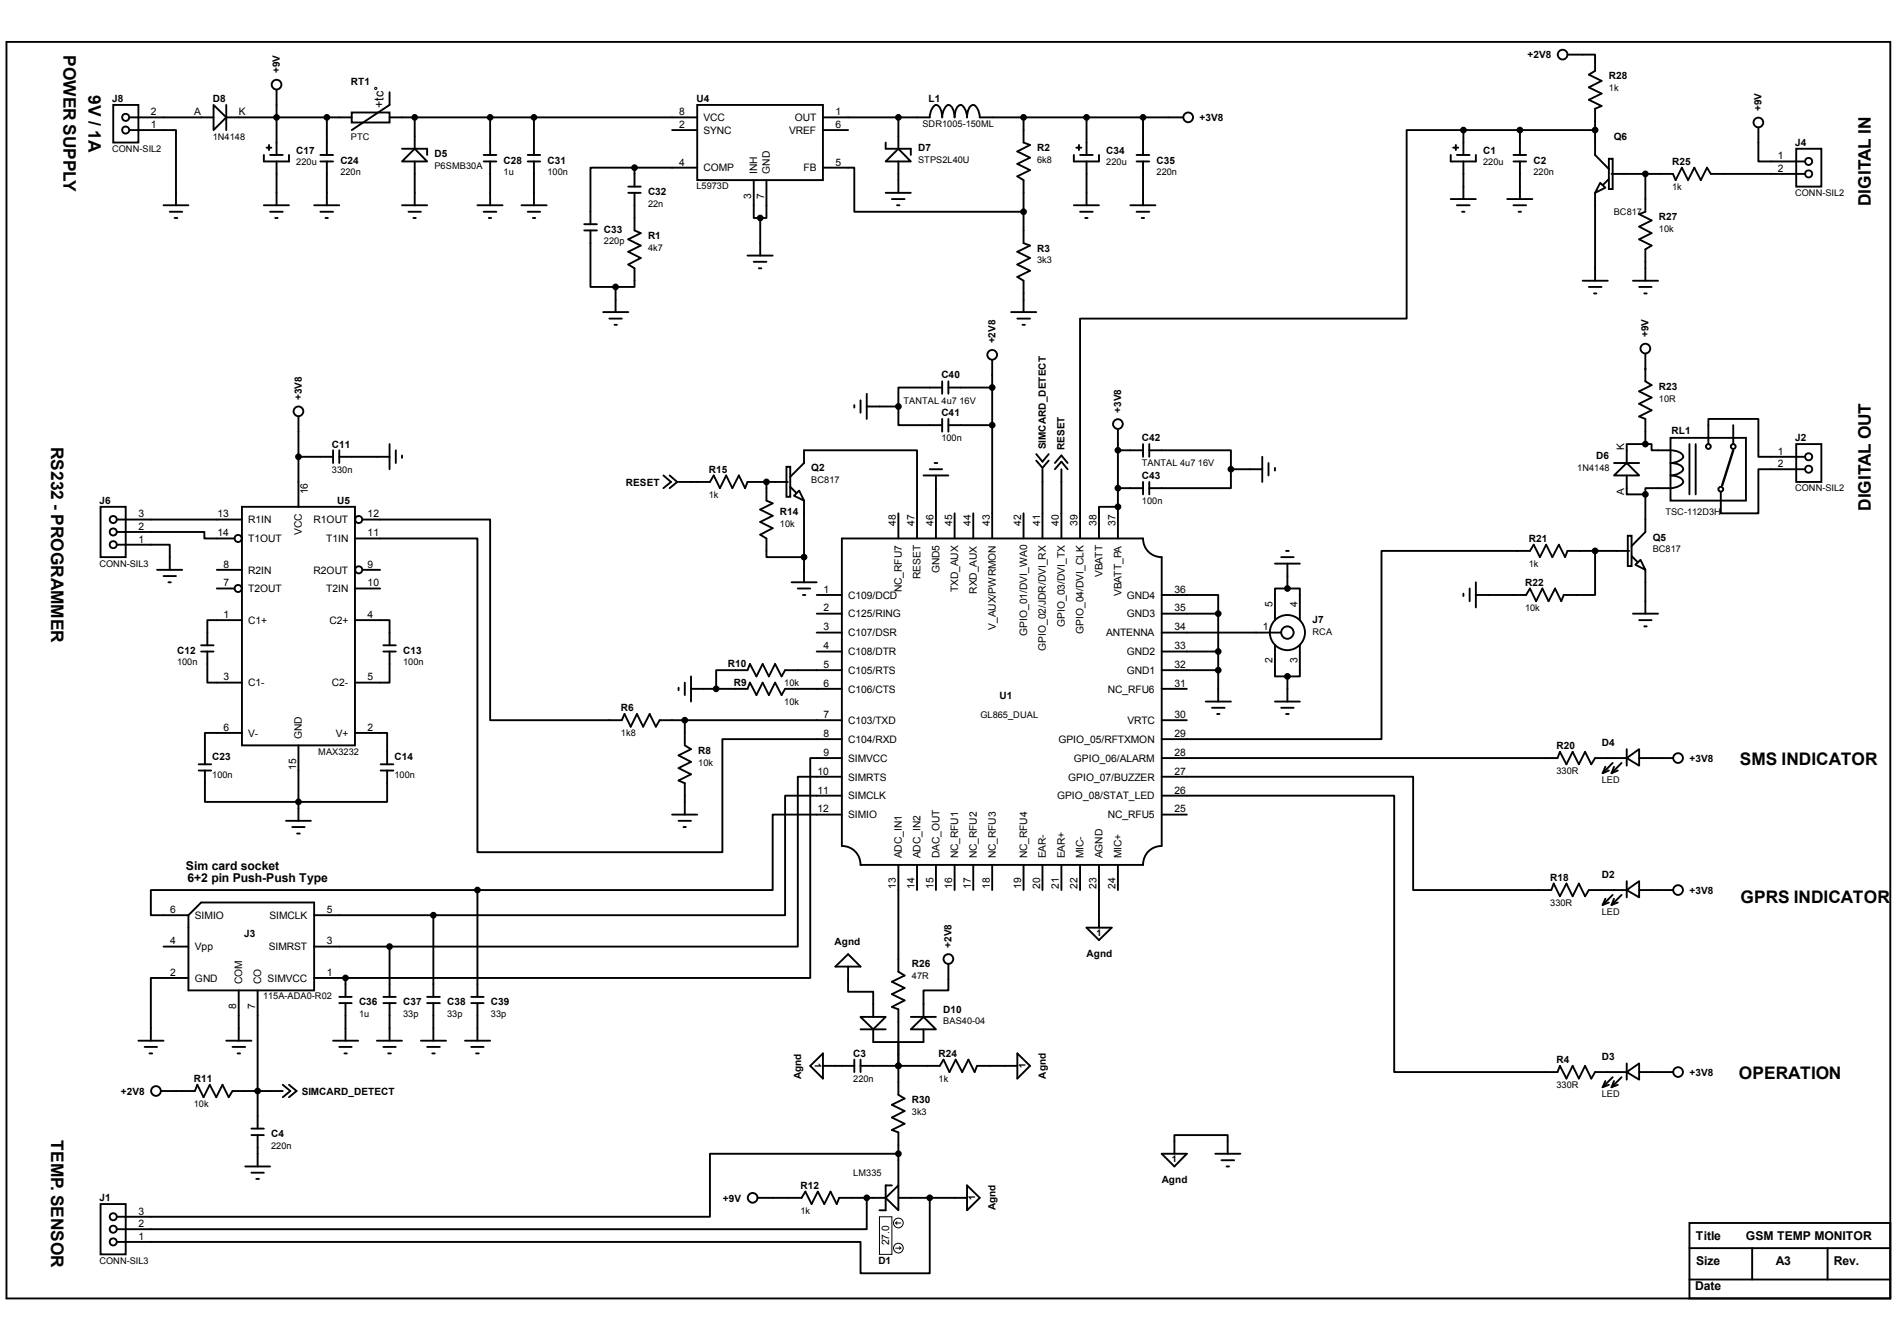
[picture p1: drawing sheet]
<svg xmlns="http://www.w3.org/2000/svg" width="297mm" height="210mm" viewBox="0 0 297 210" stroke-linecap="round" stroke-linejoin="round" font-family="sans-serif">
<g fill="none" stroke="#000" stroke-width=".3">
<path d="M1 6.6h295v196.6h-295zM17.7 16.4h4v5.9h-4zM20.3 18.4h13.1M33.4 16.4l2 2-2 2zM35.4 18.4h19.7M35.4 16.4v4M43.3 14.1v10.2M51.2 18.4v5.9M55.1 17.6h5.9v1.6h-5.9zM61 18.4h48.2M61 14.4v2l-5.9 4M64.9 18.4v4.9"/>
<path d="M76.7 18.4v5.9M83.6 18.4v5.9M109.2 16.4h19.7v11.8h-19.7zM128.9 18.4h16.7a2.21 2.21 0 0 1 1-2 1.38 1.38 0 0 1 .9 1.4v.6a2.21 2.21 0 0 1 1-2 1.43 1.43 0 0 1 .9 1.4l.1 .6a2.39 2.39 0 0 1 .6-1.9l.3-.1a1.92 1.92 0 0 1 1 2 2.39 2.39 0 0 1 .7-1.9l.3-.1a1.87 1.87 0 0 1 1 2h31.8M140.7 18.4v4.9M160.3 18.4v3.9l1 .4-2 1 2 1-2 1 2 .9-2 1 1 .6v9.9l1 .3-2 1 2 1-2 1 2 1-2 .9 1 .6v5M170.1 18.4v5.9M179 18.4v5.9M245.4 8.6h4.4v2.5l-1 .6 2 1-2 1 2 .9-2 1 2 1-1 .4v7.3l2.1 2.2M275.3 19.9v5.4h7.3M20.3 20.4h7.3v11.7M25.6 32.1h3.9"/>
<path d="M26.6 33.1h1.9M27.3 34.1h.5M41.3 24.3v1h4v-1M41.3 32.1h4M41.7 23.1h.8M42.1 22.7v.8M42.3 24.3h2M42.3 33.1h2M43.1 34.1h.4M43.3 25.3v6.8M49.2 32.1h3.9M50.2 25.3h2"/>
<path d="M50.2 24.3h2M50.2 33.1h2M51 34.1h.3M51.2 25.3v6.8M62.9 23.3h4v1M62.9 32.1h4M64 33.1h1.9M64.7 34.1h.4M64.9 23.3l2 2h-4zM64.9 25.3v6.8M74.8 32.1h3.9M75.7 25.3h2"/>
<path d="M75.7 24.3h2M75.7 33.1h2M76.5 34.1h.4M76.7 25.3v6.8M81.7 32.1h3.9M82.6 25.3h2M82.6 24.3h2M82.6 33.1h2M83.4 34.1h.4M83.6 25.3v6.8M91.5 36.1h2M91.5 35.1h2"/>
<path d="M92.5 36.1v8.8h3.9M98.4 30.2h1.9M98.4 29.2h1.9M99.4 26.2h-6.9v8.9M99.4 30.2v5.9l.9 .4-1.9 1 1.9 .9-1.9 1 1.9 1-1.9 1 1 .6v2.9h-3M99.4 26.2v3M99.4 26.2h9.8M105.2 20.4h4M118 28.2v5.9h1M119 34.1v5.9M120 28.2v5.9h-1M128.9 26.2h4.9v6.9h26.5"/>
<path d="M128.9 20.4h3.9M138.7 22.3v1h3.9v1M138.7 30.2h3.9M139.7 31.2h1.9M140.5 32.1h.3M140.7 23.3l1.9 2h-3.9zM140.7 25.3v4.9M168.1 24.3v1h4v-1M168.1 32.1h4M168.5 23.1h.8M168.9 22.7v.8M169.1 24.3h2"/>
<path d="M169.1 33.1h2M169.9 34.1h.4M170.1 25.3v6.8M177 32.1h3.9M178 25.3h2M178 24.3h2M178 33.1h2M178.8 34.1h.4M179 25.3v6.8M227.2 24.3v1h3.9v-1M227.2 31.2h3.9M227.5 23.1h.8"/>
<path d="M228 22.7v.8M228.1 24.3h2M228.1 32.1h2M228.9 33.1h.4M229.1 20.4h-8.8v29.5h-51.2v34.4M229.1 20.4h20.7M229.1 20.4v3.9M229.1 25.3v5.9M236 31.2h3.9M237 25.3h2M237 24.3h2M237 32.1h2"/>
<path d="M237.8 33.1h.4M238 20.4v3.9M238 25.3v5.9M249.8 30.2v13.7M250.6 28.6l.8 .8-1.6 .8zM251.9 24.8h.6v4.8h-.6zM251.9 28l-1 1M252.3 27.2h9.7l.4 1 1-2 .9 2 1-2 1 2 1-2 .6 1h14.7M257.6 27.2v5.9l-.9 .4 1.9 1-1.9 1 1.9 1-1.9 1 1.9 .9-1 .6v4.9M281.3 23.3h3.9v5.9h-3.9zM94.4 48.9h4M95.4 49.9h2"/>
<path d="M96.2 50.8h.4M96.4 44.9v4M117 40h4M118 41h2M118.8 42h.4M147.5 59.7v1.9M148.5 59.7v1.9M155.4 56.3v28M158.3 48.9h4M159.3 49.9h2M160.1 50.8h.4M247.8 43.9h4"/>
<path d="M248.8 44.9h2M249.6 45.9h.4M255.7 43.9h3.9M256.7 44.9h1.9M257.5 45.9h.3M257.6 57.7h.1M257.6 55.4v4.3l1 .6-1.9 1 1.9 .9-1.9 1 1.9 1-1.9 1 .9 .4v3.9M15.7 79.3h4v7.9h-4zM37.9 79.3h17.7v37.4h-17.7zM46.7 71.5h5.5M46.7 65.2v14.1M52.2 70.5v2"/>
<path d="M53.1 71.5h7.9M53.1 70.5v2M61 69.5v3.9M62 70.5v2M62.9 71.3v.4M103.9 74.4l1.2 1-1.2 1M104.9 74.4l1.1 1-1.1 1M106.3 75.4h4.9l.6-1 .9 2 1-2 1 2 1-2 1 2 .3-1h6.4M120 75.4v3l1 .4-2 1 2 .9-2 1 2 1-2 1 1 .6v2.9h5.9M123.1 73.1h.6v4.7h-.6zM123.7 74.6l2.2-2.1v-2h17.7v13.8M123.7 76.2l1 1"/>
<path d="M124.3 77.6l.8-.8 .8 1.6zM125.9 78.4v12.7M133.8 63.4v.4M134.7 62.7v1.9M135.7 63.6h5M135.7 61.6v4M140.7 63.6v2.9h6.8M144.6 74.4h3.9M145.6 73.4h1.9M146.3 72.5h.5M146.6 74.4v9.9M147.5 60.7h-6.8v2.9"/>
<path d="M147.5 65.6v2M148.5 60.7h6.9M148.5 66.5h6.9M148.5 65.6v2M162.3 71.1l.9 1.2 1-1.2M162.3 72.1l.9 1.1 1-1.1M163.2 73.4v10.9M165.2 73.4l1-1.1 1 1.1M165.2 72.5l1-1.2 1 1.2M166.2 73.4v10.9M175 79.3h-2.9v5M175 67.1v17.2"/>
<path d="M175 70.5h4M175 76.4h4M179 69.5v2M179 75.4v2M180 70.5h12.7v2.9M180 69.5v2M180 75.4v2M192.7 73.4v3h-12.7M192.7 73.4h5M197.7 71.5v3.9M198.6 72.5v1.9M199.6 73.2v.5"/>
<path d="M252.7 74.4l2-1.9 2 1.9zM252.7 72.5h4M254.7 74.4v3h2.9M257.6 69.5h1v1h1a5.6 5.6 0 0 1 3.5 .4l.4 .3 .1 .3a1.99 1.99 0 0 1-2 1 2.51 2.51 0 0 1 1.9 .6l.1 .3a1.99 1.99 0 0 1-2 1 2.47 2.47 0 0 1 1.9 .7l.1 .3a1.99 1.99 0 0 1-2 1h-4v1M257.6 69.5h-2.9v3M257.6 77.4v5.9l-2.1 2.2M261.6 68.5h11.8v9.9h-11.8zM264.5 69.5v7.9M265.5 69.5v7.9M267.5 69.5v-3.9h7.8v5.9h7.3M271.4 66.5v3M281.3 69.5h3.9v5.9h-3.9z"/>
<path d="M282.6 73.4h-7.3v6.9h-5.9v-3.3M18.3 83.3h13.7v1h4.7M18.3 85.3h8.3v3.9M18.3 81.3h19.6M24.6 89.2h3.9M25.6 90.2h2M26.4 91.1h.4M33.9 89.2h4M33.9 92.1h2.8M37.9 97.1h-5.4v3.9M55.6 84.3h19.2v49.1h38.3v-17.7h18.7M55.6 97.1h5.4v3.9"/>
<path d="M55.6 92.1h3.9M56.8 81.3h19.9v31.4h20.7l.4-.9 1 1.9 .9-1.9 1 1.9 1-1.9 1 1.9 .6-1h28.5M56.8 89.2h2.7M123.9 91.1h4M124.9 92.1h2M125.7 93.1h.4M127.9 99h3.9M127.9 96.1h3.9M127.9 93.1h3.9M131.8 84.3h47.2a2.87 2.87 0 0 0 2.9 2.9v45.2a2.88 2.88 0 0 0-2.9 3h-44.3a2.89 2.89 0 0 0-2.9-3zM140.7 80.3v4M149.5 80.3v4"/>
<path d="M152.4 80.3v4M160.3 80.3v4M181.9 93.1h8.9v3M181.9 99h18.7M181.9 96.1h8.9M190.8 96.1v13.7M199.6 88.2h3.9M200.6 87.2h2M201.4 86.2h.4M201.6 92.1h1.9v5M201.6 92.1h-2v5M201.6 88.2v3.9"/>
<path d="M229.1 92.9v.4M230.1 92.1v2M231.1 91.1v4M249.8 86.2v6.9h-4.9l-.4 1-1-2-1 2-1-2-1 2-.9-2-.6 1h-7.9M254.9 83.9h.6v4.7h-.6zM255.1 86.2h-9.7l-.3 1-1-1.9-1 1.9-1-1.9-1 1.9-.9-1.9-.6 .9h-23.3v29.5h-34.4M255.5 87l1 1M255.7 96.1h3.9M256.1 88.4l.8-.8 .7 1.6zM256.7 97.1h1.9M257.5 98h.3M257.6 89.2v6.9"/>
<path d="M31.1 119.6h2M31.5 102h1.9M31.5 101h1.9M32.5 102v4.8h5.4M37.9 114.7h-5.8v4.9M46.7 116.7v11.8M55.6 114.7h5v4.9M59.6 119.6h2M60 102h2M60 101h2M61 102v4.8h-5.4M106.3 107.7v.3"/>
<path d="M107.2 106.8v2M107.2 112.7v4l1 .6-1.9 .9 1.9 1.1-1.9 .9 1.9 1-1.9 1 .9 .4v4.9M108.2 107.8h8.8l.4-1 1 2 1-2 1 2 1-2 1 2 .5-1h8.9M108.2 105.9v3.9M127.9 102h3.9M131.8 118.7h-4.9v34.4h-72.8M131.8 104.9h-8.9l-.5 1-1-2-1 2-1-2-1 2-1-2-.4 1h-4.9v2.9M181.9 112.7h3.9M181.9 107.8h3.9M181.9 104.9h8.9M181.9 102h8.9M181.9 118.7h62l.4-1 1 1.9 .9-1.9 1 1.9 1-1.9 1 1.9 .6-.9h4.9"/>
<path d="M188.8 109.8h3.9M189.8 110.8h2M190.6 111.8h.4M199.6 101v4.9h2M199.6 109.8h3.9M200.6 110.8h2M201.4 111.8h.4M201.6 105.9v3.9M203.5 101v4.9h-1.9M252.5 119.4l-1.6 1.6M253.9 119.4l-1.6 1.6M254.7 118.7l2-1.4v2.5z"/>
<path d="M254.7 117.3v2.5M256.7 118.7h5.3M31.1 120.6h2M32.1 120.6v4.9h28.5v-4.9M44.8 128.5h3.9M45.8 129.5h1.9M46.5 130.5h.4M59.6 120.6h2M74.8 139.3h-51.2v4h5.9M74.8 139.3v16.7M105.2 127.5h4M106.3 128.5h1.9"/>
<path d="M107 129.5h.4M131.8 127.5h-10.8v11.8h-46.2M131.8 124.5h-8.9v18.8h-55M131.8 121.6h-6.9v26.6h-63.9M140.7 135.4v16.7l.9 .6-1.9 1 1.9 .9-1.9 1 1.9 1-1.9 1 1 .4v13.4l.9 .6-1.9 .9 1.9 1-1.9 1 1.9 1-1.9 1 1 .3v8.3M143.6 135.4v3.9M146.6 135.4v3.9M149.5 135.4v3.9M152.4 135.4v3.9M155.4 135.4v3.9M160.3 135.4v3.9M163.2 135.4v3.9"/>
<path d="M166.2 135.4v3.9M169.1 135.4v3.9M172.1 135.4v9.8M175 135.4v3.9M181.9 121.6h39.4v17.7h21.6l.4-1 1 2 1-2 .9 2 1-2 1 2 .6-1h5.9M181.9 124.5h36.4v43.3h25.6l.4-1 1 2 .9-2 1 2 1-2 1 2 .6-1h4.9M181.9 127.5h3.9M251.4 120l-.5 1M251.9 120.6l-1 .4M252.7 120l-.4 1M253.3 120.6l-1 .4M254.7 139.3l2-1.4v2.6z"/>
<path d="M254.7 137.9v2.6M256.7 139.3h5.3M25.6 148.2h3.9M29.5 153.1h-5.9v9.8M29.5 143.3l2-2h17.7v13.7h-19.7zM37.4 155v7.9M40.3 155v21.7M49.2 143.3h18.7M49.2 148.2h11.8M49.2 153.1h4.9M53.1 157h2M53.1 156h2"/>
<path d="M54.1 153.1v2.9M54.1 157v5.9M60 157h2M60 156h2M61 148.2v7.8M61 157v5.9M66.9 157h2M66.9 156h2M67.9 143.3v12.7M67.9 157v5.9M73.8 157h1.9M73.8 156h1.9"/>
<path d="M74.8 157v5.9M130.8 151.3l2-1.9 1.9 1.9zM132.8 151.3v3.9h3.9v4M134.7 159.2h4l-2 1.9zM142.6 159.2h4M148.5 150.9v4.1h-3.9v4.2M170.1 145.2h4l-2 2zM251.4 140.7l-.5 .9M251.9 141.3l-1 .3M252.5 140.1l-1.6 1.5M252.7 140.7l-.4 .9M253.3 141.3l-1 .3"/>
<path d="M253.9 140.1l-1.6 1.5M21.7 162.9h3.9M22.6 163.9h2M23.4 164.9h.4M25.2 170.8h5.3l.4-1 1 1.9 .9-1.9 1.1 1.9 .9-1.9 1 1.9 .6-.9h7.9M35.4 162.9h4M36.4 163.9h2M37.2 164.9h.4M39.4 177.7h1.9M39.4 176.7h1.9M40.3 177.7v4.9M44.3 169.8l1.2 1-1.2 .9"/>
<path d="M45.3 169.8l1.1 1-1.1 .9M52.2 162.9h3.9M53.1 163.9h2M53.9 164.9h.4M59 162.9h3.9M60 163.9h2M60.8 164.9h.4M65.9 162.9h3.9M66.9 163.9h2M67.7 164.9h.4M72.8 162.9h3.9M73.8 163.9h1.9"/>
<path d="M74.5 164.9h.5M126.9 166.8l2-1.9v3.9zM128.9 166.8h4.9M133.8 165.9v1.9M134.7 166.8h12.4l.6-.9 1 1.9 .9-1.9 1.1 1.9 .9-1.9 1 1.9 .4-1h6.3M134.7 161.1h4M134.7 165.9v1.9M136.7 161.1v2h7.9v-2M140.7 166.8h.1M142.6 161.1l2-1.9 2 1.9zM159.3 164.9l2 1.9-2 2zM251.4 169.2l-.5 1"/>
<path d="M251.9 169.8l-1 .4M252.5 168.6l-1.6 1.6M252.7 169.2l-.4 1M253.3 169.8l-1 .4M253.9 168.6l-1.6 1.6M254.7 167.8l2-1.3v2.5zM254.7 166.5v2.5M256.7 167.8h5.3M15.7 188.5h4v7.8h-4zM38.4 182.6h3.9M39.4 183.6h1.9M40.1 184.5h.5"/>
<path d="M118.6 187.5h6.9l.6-1 1 2 1-2 1 2 .9-2 1 2 .4-1h7.3M135.7 187.5v4.9h-117.4M138.7 187.5l2-2v3.9zM139.7 185.5h-1v3.9h-1M140.7 180.6h-29.5v9.9h-92.9M140.7 187.5h10.7M145.6 187.5v11.8h-10.9v-4.9h-116.4M151.4 185.5l2 2-2 1.9zM181.9 180.6h3.9l-1.9 2zM183.9 180.6v-2.9h8.3v2.9M190.3 180.6h3.9M191.3 181.6h1.9"/>
<path d="M192.1 182.6h.3M264.5 191.4h31.5v11.8h-31.5zM264.5 195.4h31.5M274.4 195.4v4.9M286.2 195.4v4.9M264.5 200.3h31.5"/>
<circle cx="19.7" cy="18.4" r=".56"/>
<circle cx="43.3" cy="18.4" r=".38"/>
<circle cx="43.3" cy="13.2" r=".76"/>
<circle cx="51.2" cy="18.4" r=".38"/>
<circle cx="64.9" cy="18.4" r=".38"/>
<circle cx="76.7" cy="18.4" r=".38"/>
<circle cx="83.6" cy="18.4" r=".38"/>
<circle cx="140.7" cy="18.4" r=".38"/>
<circle cx="160.3" cy="18.4" r=".38"/>
<circle cx="170.1" cy="18.4" r=".38"/>
<circle cx="179" cy="18.4" r=".38"/>
<circle cx="186.1" cy="18.4" r=".76"/>
<circle cx="244.7" cy="8.5" r=".76"/>
<circle cx="275.3" cy="19.2" r=".76"/>
<circle cx="19.7" cy="20.4" r=".56"/>
<circle cx="99.4" cy="26.2" r=".38"/>
<circle cx="119" cy="34.1" r=".38"/>
<circle cx="160.3" cy="33.1" r=".38"/>
<circle cx="229.1" cy="20.4" r=".38"/>
<circle cx="238" cy="20.4" r=".38"/>
<circle cx="249.8" cy="20.4" r=".38"/>
<circle cx="257.6" cy="27.2" r=".38"/>
<circle cx="283.2" cy="27.2" r=".56"/>
<circle cx="283.2" cy="25.3" r=".56"/>
<circle cx="96.4" cy="44.9" r=".38"/>
<circle cx="155.4" cy="55.5" r=".76"/>
<circle cx="257.6" cy="54.6" r=".76"/>
<circle cx="46.7" cy="71.5" r=".38"/>
<circle cx="46.7" cy="64.4" r=".76"/>
<circle cx="120" cy="75.4" r=".38"/>
<circle cx="140.7" cy="63.6" r=".38"/>
<circle cx="155.4" cy="60.7" r=".38"/>
<circle cx="155.4" cy="66.5" r=".38"/>
<circle cx="175" cy="76.4" r=".38"/>
<circle cx="175" cy="70.5" r=".38"/>
<circle cx="175" cy="79.3" r=".38"/>
<circle cx="175" cy="66.4" r=".76"/>
<circle cx="192.7" cy="73.4" r=".38"/>
<circle cx="257.6" cy="77.4" r=".38"/>
<circle cx="257.6" cy="69.5" r=".38"/>
<circle cx="267.5" cy="69.9" r=".38"/>
<circle cx="269.5" cy="76.6" r=".38"/>
<circle cx="271.4" cy="69.9" r=".38"/>
<circle cx="283.2" cy="73.4" r=".56"/>
<circle cx="283.2" cy="71.5" r=".56"/>
<circle cx="17.7" cy="85.3" r=".56"/>
<circle cx="17.7" cy="81.3" r=".56"/>
<circle cx="17.7" cy="83.3" r=".56"/>
<circle cx="37.3" cy="84.3" r=".56"/>
<circle cx="37.3" cy="92.1" r=".56"/>
<circle cx="56.2" cy="89.2" r=".56"/>
<circle cx="56.2" cy="81.3" r=".56"/>
<circle cx="125.9" cy="87.2" r=".38"/>
<circle cx="190.8" cy="96" r=".38"/>
<circle cx="201.6" cy="99" r=".97"/>
<circle cx="201.6" cy="99" r="2.75"/>
<circle cx="201.6" cy="92.1" r=".38"/>
<circle cx="249.8" cy="86.2" r=".38"/>
<circle cx="107.2" cy="112.7" r=".38"/>
<circle cx="112.1" cy="107.8" r=".38"/>
<circle cx="190.8" cy="104.9" r=".38"/>
<circle cx="190.8" cy="102" r=".38"/>
<circle cx="201.6" cy="105.9" r=".38"/>
<circle cx="262.8" cy="118.7" r=".76"/>
<circle cx="46.7" cy="125.5" r=".38"/>
<circle cx="74.8" cy="139.3" r=".38"/>
<circle cx="262.8" cy="139.3" r=".76"/>
<circle cx="54.1" cy="153.1" r=".38"/>
<circle cx="61" cy="148.2" r=".38"/>
<circle cx="67.9" cy="143.3" r=".38"/>
<circle cx="148.5" cy="150.1" r=".76"/>
<circle cx="24.4" cy="170.8" r=".76"/>
<circle cx="40.3" cy="170.8" r=".38"/>
<circle cx="140.7" cy="166.8" r=".38"/>
<circle cx="262.8" cy="167.8" r=".76"/>
<circle cx="17.7" cy="194.4" r=".56"/>
<circle cx="17.7" cy="190.5" r=".56"/>
<circle cx="17.7" cy="192.4" r=".56"/>
<circle cx="117.9" cy="187.5" r=".76"/>
<circle cx="135.7" cy="187.5" r=".38"/>
<circle cx="140.7" cy="180.6" r=".38"/>
<circle cx="145.6" cy="187.5" r=".38"/>
</g>
<g fill="none" stroke="#000" stroke-width=".16">
<path d="M58.7 13.7h.3v.3h-.3zM137.7 190.5h2v5.8h-2zM140.2 191.4l.3 .2M140.2 191.4h.9M140.2 195.4h.9M140.5 191.2l-.3 .2M140.8 195.2l.3 .2M141.1 195.4l-.3 .1"/>
<circle cx="140.7" cy="191.4" r=".76"/>
<circle cx="140.7" cy="195.4" r=".76"/>
</g>
<g fill="#000">
<circle cx="43.3" cy="18.4" r=".38"/>
<circle cx="51.2" cy="18.4" r=".38"/>
<circle cx="64.9" cy="18.4" r=".38"/>
<circle cx="76.7" cy="18.4" r=".38"/>
<circle cx="83.6" cy="18.4" r=".38"/>
<circle cx="140.7" cy="18.4" r=".38"/>
<circle cx="160.3" cy="18.4" r=".38"/>
<circle cx="170.1" cy="18.4" r=".38"/>
<circle cx="179" cy="18.4" r=".38"/>
<circle cx="99.4" cy="26.2" r=".38"/>
<circle cx="119" cy="34.1" r=".38"/>
<circle cx="160.3" cy="33.1" r=".38"/>
<circle cx="229.1" cy="20.4" r=".38"/>
<circle cx="238" cy="20.4" r=".38"/>
<circle cx="249.8" cy="20.4" r=".38"/>
<circle cx="257.6" cy="27.2" r=".38"/>
<circle cx="96.4" cy="44.9" r=".38"/>
<circle cx="46.7" cy="71.5" r=".38"/>
<circle cx="120" cy="75.4" r=".38"/>
<circle cx="140.7" cy="63.6" r=".38"/>
<circle cx="155.4" cy="60.7" r=".38"/>
<circle cx="155.4" cy="66.5" r=".38"/>
<circle cx="175" cy="76.4" r=".38"/>
<circle cx="175" cy="70.5" r=".38"/>
<circle cx="175" cy="79.3" r=".38"/>
<circle cx="192.7" cy="73.4" r=".38"/>
<circle cx="257.6" cy="77.4" r=".38"/>
<circle cx="257.6" cy="69.5" r=".38"/>
<circle cx="125.9" cy="87.2" r=".38"/>
<circle cx="190.8" cy="96" r=".38"/>
<circle cx="201.6" cy="92.1" r=".38"/>
<circle cx="249.8" cy="86.2" r=".38"/>
<circle cx="107.2" cy="112.7" r=".38"/>
<circle cx="112.1" cy="107.8" r=".38"/>
<circle cx="190.8" cy="104.9" r=".38"/>
<circle cx="190.8" cy="102" r=".38"/>
<circle cx="201.6" cy="105.9" r=".38"/>
<circle cx="46.7" cy="125.5" r=".38"/>
<circle cx="74.8" cy="139.3" r=".38"/>
<circle cx="54.1" cy="153.1" r=".38"/>
<circle cx="61" cy="148.2" r=".38"/>
<circle cx="67.9" cy="143.3" r=".38"/>
<circle cx="40.3" cy="170.8" r=".38"/>
<circle cx="140.7" cy="166.8" r=".38"/>
<circle cx="135.7" cy="187.5" r=".38"/>
<circle cx="140.7" cy="180.6" r=".38"/>
<circle cx="145.6" cy="187.5" r=".38"/>
</g>
<path d="M271.4 70.5l-1.7 5.5" fill="none" stroke="#000" stroke-width=".38"/>
<g font-size="2.7">
<text x="9.9" y="8.6" transform="rotate(90 9.9 8.6)">POWER SUPPLY</text>
<text x="13.9" y="14.9" transform="rotate(90 13.9 14.9)">9V / 1A</text>
<text x="292.9" y="32.3" transform="rotate(-90 292.9 32.3)">DIGITAL IN</text>
<text x="8" y="69.9" transform="rotate(90 8 69.9)">RS232 - PROGRAMMER</text>
<text x="292.9" y="80" transform="rotate(-90 292.9 80)">DIGITAL OUT</text>
<text x="272.5" y="119.7">SMS INDICATOR</text>
<text x="272.5" y="141.3">GPRS INDICATOR</text>
<text x="272.3" y="168.8">OPERATION</text>
<text x="8" y="178.5" transform="rotate(90 8 178.5)">TEMP. SENSOR</text>
</g>
<g font-size="1.9">
<text x="60" y="16.9" transform="rotate(-90 60 16.9)">+tc</text>
<text x="29.1" y="136.1">Sim card socket</text>
<text x="29.3" y="138">6+2 pin Push-Push Type</text>
<text x="265.6" y="194.1">Title</text>
<text x="273.4" y="194.1">GSM TEMP MONITOR</text>
<text x="265.4" y="202">Date</text>
<text x="265.6" y="198">Size</text>
<text x="278" y="198">A3</text>
<text x="287.1" y="198">Rev.</text>
</g>
<g font-size="1.6">
<text x="43.8" y="11.5" transform="rotate(-90 43.8 11.5)">+9V</text>
<text x="239.2" y="9.1">+2V8</text>
<text x="17.6" y="16">J8</text>
<text x="33.3" y="16">D8</text>
<text x="54.9" y="13.3">RT1</text>
<text x="109" y="16">U4</text>
<text x="145.4" y="16">L1</text>
<text x="251.9" y="12.4">R28</text>
<text x="275.8" y="17.4" transform="rotate(-90 275.8 17.4)">+9V</text>
<text x="23.6" y="20">1</text>
<text x="23.6" y="18">2</text>
<text x="30.4" y="18">A</text>
<text x="37.4" y="18">K</text>
<text x="106.3" y="18">8</text>
<text x="106.3" y="20">2</text>
<text x="110.1" y="19">VCC</text>
<text x="110.1" y="21">SYNC</text>
<text x="123.6" y="21">VREF</text>
<text x="124.5" y="19">OUT</text>
<text x="130.8" y="18">1</text>
<text x="130.8" y="20">6</text>
<text x="143.8" y="23.6">D7</text>
<text x="162.4" y="23.6">R2</text>
<text x="187.8" y="19">+3V8</text>
<text x="252.7" y="21.8">Q6</text>
<text x="281.1" y="22.9">J4</text>
<text x="46.4" y="24">C17</text>
<text x="53.3" y="25.6">C24</text>
<text x="68" y="24.6">D5</text>
<text x="78.9" y="25.6">C28</text>
<text x="85.7" y="25.6">C31</text>
<text x="106.3" y="25.9">4</text>
<text x="110.1" y="26.8">COMP</text>
<text x="118.6" y="27.2" transform="rotate(-90 118.6 27.2)">INH</text>
<text x="120.6" y="27.2" transform="rotate(-90 120.6 27.2)">GND</text>
<text x="125.8" y="26.8">FB</text>
<text x="130.8" y="25.9">5</text>
<text x="173.2" y="24">C34</text>
<text x="181.1" y="25.6">C35</text>
<text x="232.2" y="24">C1</text>
<text x="240.1" y="25.6">C2</text>
<text x="261.8" y="25.8">R25</text>
<text x="278.4" y="24.9">1</text>
<text x="278.4" y="26.9">2</text>
<text x="101.5" y="30.5">C32</text>
<text x="117.6" y="31.1" transform="rotate(-90 117.6 31.1)">3</text>
<text x="119.6" y="31.1" transform="rotate(-90 119.6 31.1)">7</text>
<text x="259.8" y="34.5">R27</text>
<text x="94.6" y="36.4">C33</text>
<text x="101.5" y="37.4">R1</text>
<text x="162.4" y="39.4">R3</text>
<text x="155.9" y="53.8" transform="rotate(-90 155.9 53.8)">+2V8</text>
<text x="258.1" y="52.8" transform="rotate(-90 258.1 52.8)">+9V</text>
<text x="147.4" y="59.2">C40</text>
<text x="47.2" y="62.7" transform="rotate(-90 47.2 62.7)">+3V8</text>
<text x="147.4" y="65.2">C41</text>
<text x="175.6" y="64.6" transform="rotate(-90 175.6 64.6)">+3V8</text>
<text x="259.8" y="61">R23</text>
<text x="52" y="70.1">C11</text>
<text x="163.7" y="70.4" transform="rotate(-90 163.7 70.4)">SIMCARD_DETECT</text>
<text x="166.7" y="70.5" transform="rotate(-90 166.7 70.5)">RESET</text>
<text x="178.8" y="69">C42</text>
<text x="249.9" y="71.8">D6</text>
<text x="254.3" y="70.5" transform="rotate(-90 254.3 70.5)">K</text>
<text x="261.7" y="67.9">RL1</text>
<text x="278.4" y="71.2">1</text>
<text x="281.1" y="69">J2</text>
<text x="48.2" y="77.4" transform="rotate(-90 48.2 77.4)">16</text>
<text x="98" y="76">RESET</text>
<text x="111" y="74">R15</text>
<text x="127" y="73.8">Q2</text>
<text x="178.8" y="75">C43</text>
<text x="254.3" y="77.5" transform="rotate(-90 254.3 77.5)">A</text>
<text x="278.4" y="73.1">2</text>
<text x="15.6" y="78.9">J6</text>
<text x="21.7" y="82.9">2</text>
<text x="21.7" y="81">3</text>
<text x="34.1" y="81">13</text>
<text x="34.1" y="83.9">14</text>
<text x="38.9" y="81.9">R1IN</text>
<text x="47.3" y="83.8" transform="rotate(-90 47.3 83.8)">VCC</text>
<text x="49.1" y="81.9">R1OUT</text>
<text x="52.8" y="78.9">U5</text>
<text x="57.6" y="83.9">11</text>
<text x="57.6" y="81">12</text>
<text x="122.1" y="80.7">R14</text>
<text x="140.3" y="82.3" transform="rotate(-90 140.3 82.3)">48</text>
<text x="143.2" y="82.3" transform="rotate(-90 143.2 82.3)">47</text>
<text x="146.2" y="82.3" transform="rotate(-90 146.2 82.3)">46</text>
<text x="149.1" y="82.3" transform="rotate(-90 149.1 82.3)">45</text>
<text x="152" y="82.3" transform="rotate(-90 152 82.3)">44</text>
<text x="155" y="82.3" transform="rotate(-90 155 82.3)">43</text>
<text x="159.9" y="82.3" transform="rotate(-90 159.9 82.3)">42</text>
<text x="162.9" y="82.3" transform="rotate(-90 162.9 82.3)">41</text>
<text x="165.8" y="82.3" transform="rotate(-90 165.8 82.3)">40</text>
<text x="168.7" y="82.3" transform="rotate(-90 168.7 82.3)">39</text>
<text x="171.7" y="82.3" transform="rotate(-90 171.7 82.3)">38</text>
<text x="174.7" y="82.3" transform="rotate(-90 174.7 82.3)">37</text>
<text x="21.7" y="84.9">1</text>
<text x="35" y="88.9">8</text>
<text x="38.9" y="89.8">R2IN</text>
<text x="38.9" y="84.9">T1OUT</text>
<text x="49.1" y="89.8">R2OUT</text>
<text x="51.1" y="84.9">T1IN</text>
<text x="57.6" y="88.9">9</text>
<text x="147.1" y="89.7" transform="rotate(-90 147.1 89.7)">GND5</text>
<text x="239.4" y="84.8">R21</text>
<text x="258.8" y="84.6">Q5</text>
<text x="35" y="91.8">7</text>
<text x="38.9" y="92.7">T2OUT</text>
<text x="51.1" y="92.7">T2IN</text>
<text x="57.6" y="91.8">10</text>
<text x="128.9" y="92.8">1</text>
<text x="128.9" y="95.7">2</text>
<text x="132.8" y="93.7">C109/DCD</text>
<text x="141.2" y="92.7" transform="rotate(-90 141.2 92.7)">NC_RFU7</text>
<text x="144.1" y="90.7" transform="rotate(-90 144.1 90.7)">RESET</text>
<text x="150" y="92.7" transform="rotate(-90 150 92.7)">TXD_AUX</text>
<text x="152.9" y="92.9" transform="rotate(-90 152.9 92.9)">RXD_AUX</text>
<text x="172.6" y="90.3" transform="rotate(-90 172.6 90.3)">VBATT</text>
<text x="175.6" y="93.3" transform="rotate(-90 175.6 93.3)">VBATT_PA</text>
<text x="176.4" y="93.7">GND4</text>
<text x="183.9" y="92.8">36</text>
<text x="183.9" y="95.7">35</text>
<text x="199.3" y="95.1" transform="rotate(-90 199.3 95.1)">5</text>
<text x="203.2" y="95.1" transform="rotate(-90 203.2 95.1)">4</text>
<text x="238.8" y="91.7">R22</text>
<text x="35" y="96.7">1</text>
<text x="38.9" y="97.7">C1+</text>
<text x="51.6" y="97.7">C2+</text>
<text x="57.6" y="96.7">4</text>
<text x="128.9" y="98.7">3</text>
<text x="128.9" y="101.6">4</text>
<text x="132.8" y="96.6">C125/RING</text>
<text x="132.8" y="99.6">C107/DSR</text>
<text x="155.9" y="98.6" transform="rotate(-90 155.9 98.6)">V_AUX/PWRMON</text>
<text x="160.8" y="99.5" transform="rotate(-90 160.8 99.5)">GPIO_01/DVI_WA0</text>
<text x="163.8" y="101.9" transform="rotate(-90 163.8 101.9)">GPIO_02/JDR/DVI_RX</text>
<text x="166.7" y="98.1" transform="rotate(-90 166.7 98.1)">GPIO_03/DVI_TX</text>
<text x="169.7" y="99.2" transform="rotate(-90 169.7 99.2)">GPIO_04/DVI_CLK</text>
<text x="173.2" y="99.6">ANTENNA</text>
<text x="176.4" y="96.6">GND3</text>
<text x="183.9" y="98.7">34</text>
<text x="183.9" y="101.6">33</text>
<text x="197.7" y="98.7">1</text>
<text x="205.5" y="97.6">J7</text>
<text x="27.7" y="102.3">C12</text>
<text x="35" y="106.5">3</text>
<text x="38.9" y="107.4">C1-</text>
<text x="52" y="107.4">C2-</text>
<text x="57.6" y="106.5">5</text>
<text x="63.1" y="102.3">C13</text>
<text x="114" y="104.5">R10</text>
<text x="114.9" y="107.4">R9</text>
<text x="128.9" y="104.6">5</text>
<text x="128.9" y="107.5">6</text>
<text x="132.8" y="102.6">C108/DTR</text>
<text x="132.8" y="105.5">C105/RTS</text>
<text x="176.4" y="102.6">GND2</text>
<text x="176.4" y="105.5">GND1</text>
<text x="183.9" y="104.6">32</text>
<text x="183.9" y="107.5">31</text>
<text x="199.3" y="103.8" transform="rotate(-90 199.3 103.8)">2</text>
<text x="203.2" y="103.8" transform="rotate(-90 203.2 103.8)">3</text>
<text x="97.2" y="111.3">R6</text>
<text x="128.9" y="112.4">7</text>
<text x="132.8" y="108.4">C106/CTS</text>
<text x="132.8" y="113.3">C103/TXD</text>
<text x="156.5" y="109.3">U1</text>
<text x="173.5" y="108.4">NC_RFU6</text>
<text x="176.5" y="113.3">VRTC</text>
<text x="183.9" y="112.4">30</text>
<text x="33.2" y="119">C23</text>
<text x="35" y="114.4">6</text>
<text x="38.9" y="115.3">V-</text>
<text x="47.3" y="115.7" transform="rotate(-90 47.3 115.7)">GND</text>
<text x="52.6" y="115.3">V+</text>
<text x="57.6" y="114.4">2</text>
<text x="61.8" y="119">C14</text>
<text x="109.3" y="118">R8</text>
<text x="128.9" y="115.4">8</text>
<text x="128.9" y="118.3">9</text>
<text x="132.8" y="116.3">C104/RXD</text>
<text x="132.8" y="119.3">SIMVCC</text>
<text x="165.7" y="116.3">GPIO_05/RFTXMON</text>
<text x="168.1" y="119.3">GPIO_06/ALARM</text>
<text x="183.9" y="115.4">29</text>
<text x="183.9" y="118.3">28</text>
<text x="243.7" y="117.2">R20</text>
<text x="250.8" y="116.8">D4</text>
<text x="264.5" y="119.3">+3V8</text>
<text x="46.4" y="120.5" transform="rotate(-90 46.4 120.5)">15</text>
<text x="128" y="121.2">10</text>
<text x="128" y="124.2">11</text>
<text x="132.8" y="122.2">SIMRTS</text>
<text x="132.8" y="125.1">SIMCLK</text>
<text x="165.5" y="125.1">GPIO_08/STAT_LED</text>
<text x="167.3" y="122.2">GPIO_07/BUZZER</text>
<text x="183.9" y="124.2">26</text>
<text x="183.9" y="121.2">27</text>
<text x="128" y="127.2">12</text>
<text x="132.8" y="128.1">SIMIO</text>
<text x="173.5" y="128.1">NC_RFU5</text>
<text x="183.9" y="127.2">25</text>
<text x="141.2" y="134.4" transform="rotate(-90 141.2 134.4)">ADC_IN1</text>
<text x="144.1" y="134.4" transform="rotate(-90 144.1 134.4)">ADC_IN2</text>
<text x="147.1" y="134.4" transform="rotate(-90 147.1 134.4)">DAC_OUT</text>
<text x="150" y="134.4" transform="rotate(-90 150 134.4)">NC_RFU1</text>
<text x="152.9" y="134.4" transform="rotate(-90 152.9 134.4)">NC_RFU2</text>
<text x="155.9" y="134.4" transform="rotate(-90 155.9 134.4)">NC_RFU3</text>
<text x="160.8" y="134.4" transform="rotate(-90 160.8 134.4)">NC_RFU4</text>
<text x="163.8" y="134.4" transform="rotate(-90 163.8 134.4)">EAR-</text>
<text x="166.7" y="134.4" transform="rotate(-90 166.7 134.4)">EAR+</text>
<text x="169.7" y="134.4" transform="rotate(-90 169.7 134.4)">MIC-</text>
<text x="172.6" y="134.4" transform="rotate(-90 172.6 134.4)">AGND</text>
<text x="175.6" y="134.4" transform="rotate(-90 175.6 134.4)">MIC+</text>
<text x="242.7" y="137.9">R18</text>
<text x="250.8" y="137.5">D2</text>
<text x="26.7" y="142.9">6</text>
<text x="30.5" y="143.8">SIMIO</text>
<text x="42.2" y="143.8">SIMCLK</text>
<text x="51.2" y="142.9">5</text>
<text x="140.3" y="139.1" transform="rotate(-90 140.3 139.1)">13</text>
<text x="143.2" y="139.1" transform="rotate(-90 143.2 139.1)">14</text>
<text x="146.2" y="139.1" transform="rotate(-90 146.2 139.1)">15</text>
<text x="149.1" y="139.1" transform="rotate(-90 149.1 139.1)">16</text>
<text x="152" y="139.1" transform="rotate(-90 152 139.1)">17</text>
<text x="155" y="139.1" transform="rotate(-90 155 139.1)">18</text>
<text x="159.9" y="139.1" transform="rotate(-90 159.9 139.1)">19</text>
<text x="162.9" y="139.1" transform="rotate(-90 162.9 139.1)">20</text>
<text x="165.8" y="139.1" transform="rotate(-90 165.8 139.1)">21</text>
<text x="168.7" y="139.1" transform="rotate(-90 168.7 139.1)">22</text>
<text x="171.7" y="139.1" transform="rotate(-90 171.7 139.1)">23</text>
<text x="174.7" y="139.1" transform="rotate(-90 174.7 139.1)">24</text>
<text x="264.5" y="139.9">+3V8</text>
<text x="26.7" y="147.8">4</text>
<text x="30.5" y="148.8">Vpp</text>
<text x="38.2" y="146.7">J3</text>
<text x="42.1" y="148.8">SIMRST</text>
<text x="51.2" y="147.8">3</text>
<text x="130.7" y="148">Agnd</text>
<text x="149" y="148.3" transform="rotate(-90 149 148.3)">+2V8</text>
<text x="170.1" y="149.7">Agnd</text>
<text x="26.7" y="152.7">2</text>
<text x="30.5" y="153.7">GND</text>
<text x="37.9" y="154.1" transform="rotate(-90 37.9 154.1)">COM</text>
<text x="40.9" y="154.1" transform="rotate(-90 40.9 154.1)">CO</text>
<text x="41.9" y="153.7">SIMVCC</text>
<text x="51.2" y="152.7">1</text>
<text x="142.8" y="151.4">R26</text>
<text x="37" y="157.9" transform="rotate(-90 37 157.9)">8</text>
<text x="40" y="157.9" transform="rotate(-90 40 157.9)">7</text>
<text x="56.2" y="157.4">C36</text>
<text x="63.1" y="157.4">C37</text>
<text x="70" y="157.4">C38</text>
<text x="76.9" y="157.4">C39</text>
<text x="147.7" y="158.5">D10</text>
<text x="133.6" y="165.4">C3</text>
<text x="147" y="165.4">R24</text>
<text x="243.7" y="166.4">R4</text>
<text x="250.8" y="166">D3</text>
<text x="18.9" y="171.4">+2V8</text>
<text x="30.3" y="169.3">R11</text>
<text x="47.2" y="171.4">SIMCARD_DETECT</text>
<text x="125.4" y="169" transform="rotate(-90 125.4 169)">Agnd</text>
<text x="142.8" y="172.7">R30</text>
<text x="163.7" y="168.8" transform="rotate(-90 163.7 168.8)">Agnd</text>
<text x="264.5" y="168.4">+3V8</text>
<text x="42.5" y="178">C4</text>
<text x="181.9" y="185.1">Agnd</text>
<text x="15.6" y="188">J1</text>
<text x="21.7" y="190.1">3</text>
<text x="113.2" y="188.1">+9V</text>
<text x="125.3" y="186.1">R12</text>
<text x="155.9" y="189.4" transform="rotate(-90 155.9 189.4)">Agnd</text>
<text x="21.7" y="194.1">1</text>
<text x="21.7" y="192.1">2</text>
<text x="137.5" y="197.9">D1</text>
<text x="139.2" y="194.9" transform="rotate(-90 139.2 194.9)">27.0</text>
</g>
<g font-size="1.4">
<text x="251.9" y="14.3">1k</text>
<text x="17.6" y="23.8">CONN-SIL2</text>
<text x="33.3" y="21.8">1N4148</text>
<text x="54.9" y="21.8">PTC</text>
<text x="144.4" y="19.9">SDR1005-150ML</text>
<text x="46.4" y="25.9">220u</text>
<text x="53.3" y="27.4">220n</text>
<text x="68" y="26.5">P6SMB30A</text>
<text x="78.9" y="27.4">1u</text>
<text x="85.7" y="27.4">100n</text>
<text x="109" y="29.6">L5973D</text>
<text x="143.8" y="25.5">STPS2L40U</text>
<text x="162.4" y="25.5">6k8</text>
<text x="173.2" y="25.9">220u</text>
<text x="181.1" y="27.4">220n</text>
<text x="232.2" y="25.9">220u</text>
<text x="240.1" y="27.4">220n</text>
<text x="261.8" y="29.7">1k</text>
<text x="101.5" y="32.3">22n</text>
<text x="252.7" y="33.7">BC817</text>
<text x="281.1" y="30.7">CONN-SIL2</text>
<text x="94.6" y="38.3">220p</text>
<text x="101.5" y="39.2">4k7</text>
<text x="162.4" y="41.2">3k3</text>
<text x="259.8" y="36.3">10k</text>
<text x="141.5" y="63.2">TANTAL 4u7 16V</text>
<text x="259.8" y="62.9">10R</text>
<text x="147.4" y="69">100n</text>
<text x="52" y="74">330n</text>
<text x="111" y="77.9">1k</text>
<text x="127" y="75.6">BC817</text>
<text x="178.8" y="73">TANTAL 4u7 16V</text>
<text x="247" y="73.7">1N4148</text>
<text x="281.1" y="76.9">CONN-SIL2</text>
<text x="122.1" y="82.5">10k</text>
<text x="178.8" y="78.9">100n</text>
<text x="260.8" y="80.6">TSC-112D3H</text>
<text x="15.6" y="88.7">CONN-SIL3</text>
<text x="239.4" y="88.7">1k</text>
<text x="258.8" y="86.4">BC817</text>
<text x="238.8" y="95.6">10k</text>
<text x="205.5" y="99.4">RCA</text>
<text x="27.7" y="104.1">100n</text>
<text x="63.1" y="104.1">100n</text>
<text x="122.8" y="107.4">10k</text>
<text x="122.8" y="110.3">10k</text>
<text x="153.5" y="112.3">GL865_DUAL</text>
<text x="49.8" y="118.2">MAX3232</text>
<text x="97.2" y="115.2">1k8</text>
<text x="109.3" y="119.8">10k</text>
<text x="33.2" y="121.8">100n</text>
<text x="61.8" y="121.8">100n</text>
<text x="243.7" y="121.2">330R</text>
<text x="250.8" y="122.5">LED</text>
<text x="242.7" y="141.8">330R</text>
<text x="250.8" y="143.2">LED</text>
<text x="171.7" y="146.6">1</text>
<text x="142.8" y="153.3">47R</text>
<text x="41.2" y="156.4">115A-ADA0-R02</text>
<text x="56.2" y="159.2">1u</text>
<text x="63.1" y="159.2">33p</text>
<text x="70" y="159.2">33p</text>
<text x="76.9" y="159.2">33p</text>
<text x="147.7" y="160.4">BAS40-04</text>
<text x="127.6" y="166.5" transform="rotate(90 127.6 166.5)">1</text>
<text x="160.6" y="167.2" transform="rotate(-90 160.6 167.2)">1</text>
<text x="30.3" y="173.3">10k</text>
<text x="133.6" y="169.3">220n</text>
<text x="147" y="169.3">1k</text>
<text x="243.7" y="170.3">330R</text>
<text x="250.8" y="171.7">LED</text>
<text x="42.5" y="179.8">220n</text>
<text x="142.8" y="174.5">3k3</text>
<text x="133.6" y="184">LM335</text>
<text x="183.5" y="181.9">1</text>
<text x="125.3" y="190">1k</text>
<text x="152.7" y="187.9" transform="rotate(-90 152.7 187.9)">1</text>
<text x="15.6" y="197.9">CONN-SIL3</text>
</g>
</svg>
